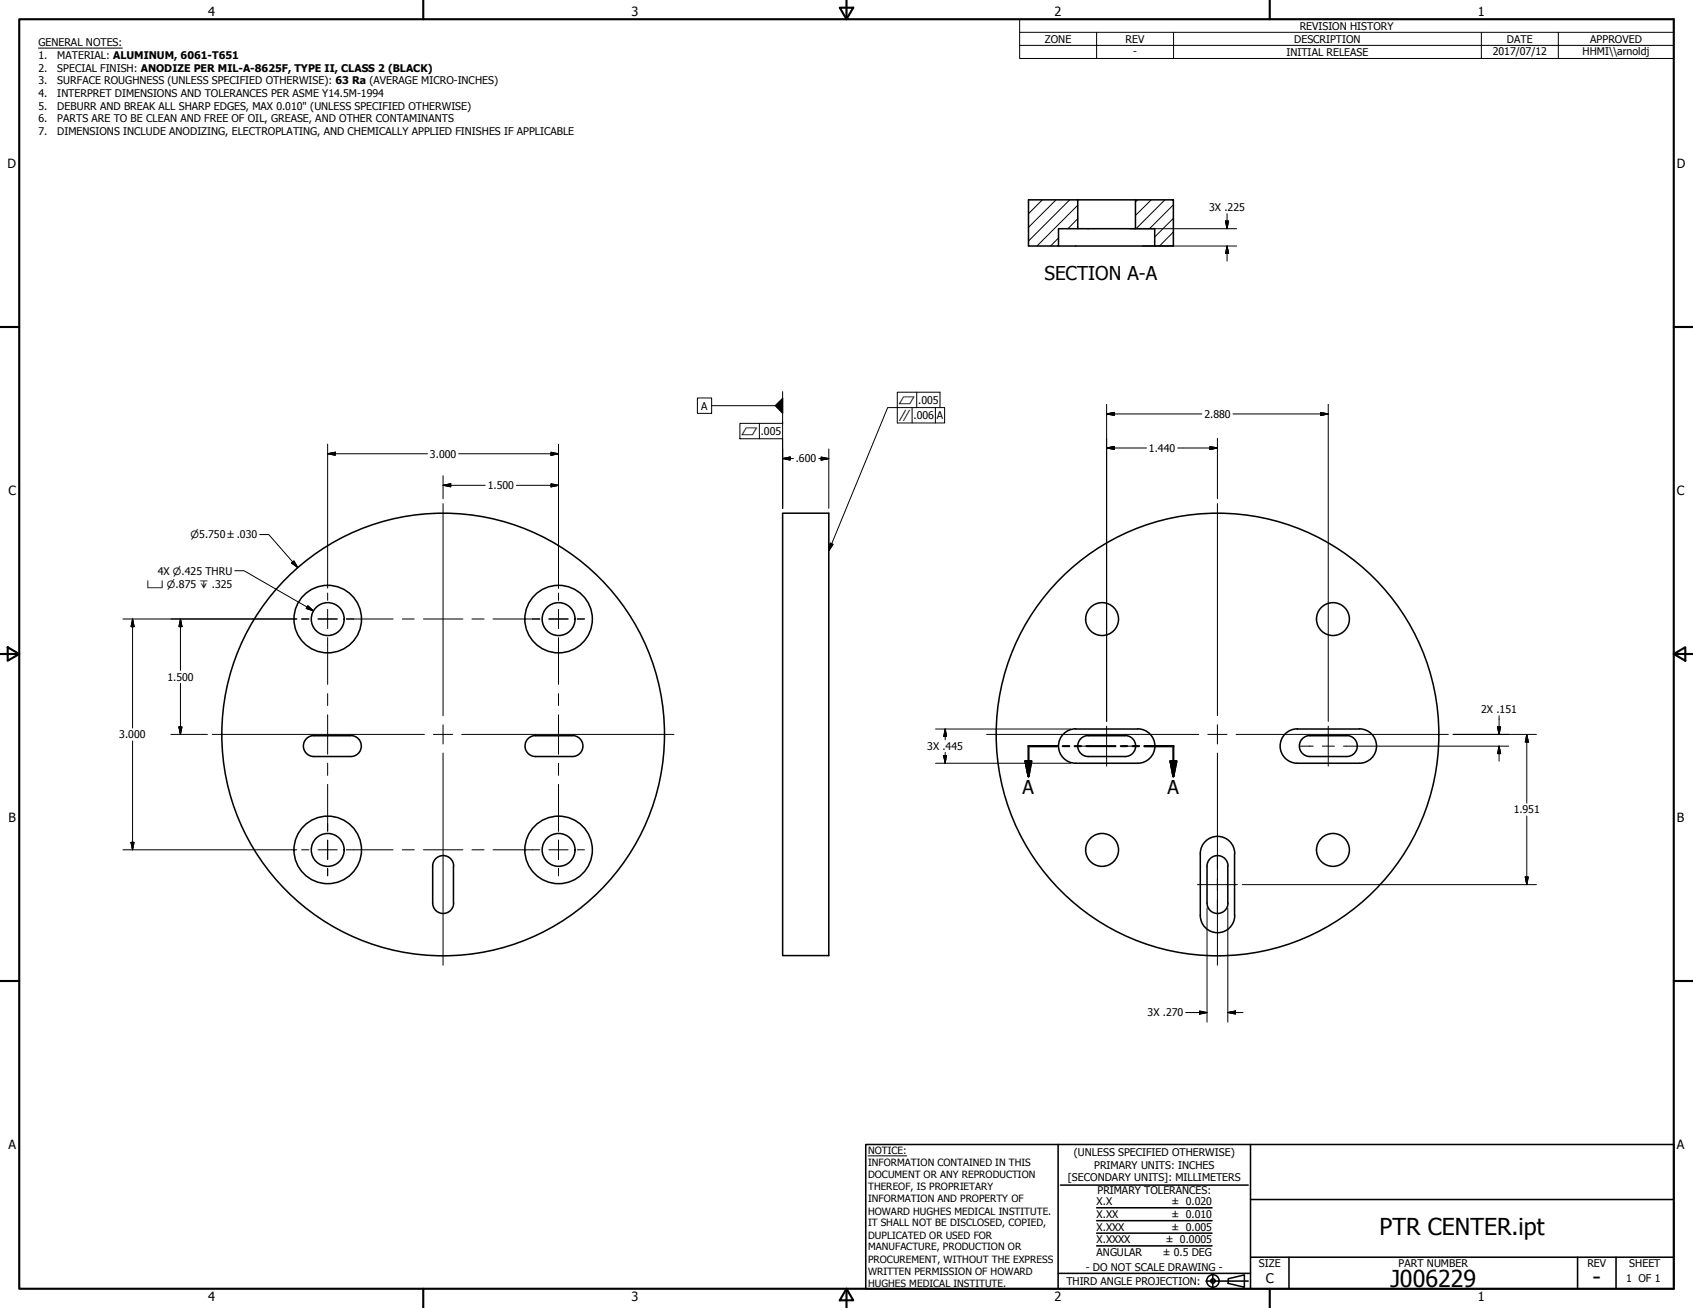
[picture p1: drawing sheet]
<svg xmlns="http://www.w3.org/2000/svg" width="559mm" height="432mm" viewBox="0 0 559 432" stroke-linecap="round" stroke-linejoin="round" font-family="sans-serif">
<!-- layer: Visible (ANSI) -->
<g fill="none" stroke="#000" stroke-width=".51">
<path d="M339.5 66h16.2v9.5h-6.3v5.7h-9.9zM355.7 75.5h19.1M355.7 66h19.1M374.8 66h12.5v15.2h-6.2v-5.7h-6.3zM349.4 81.2h31.7M258.3 169.4h15.3v146.1h-15.3zM103.6 242.9h12.2M103.6 242.8a3.5 3.5 0 0 0-3.5 3.5 3.5 3.5 0 0 0 3.5 3.4M115.8 242.8a3.5 3.5 0 0 1 3.5 3.5 3.5 3.5 0 0 1-3.5 3.4h-12.2M176.7 242.9h12.2M176.8 242.8a3.5 3.5 0 0 0-3.5 3.5 3.5 3.5 0 0 0 3.5 3.4h12.1M188.9 242.8a3.5 3.5 0 0 1 3.5 3.5 3.5 3.5 0 0 1-3.5 3.4"/>
<path d="M355 240.7h20.5M355.1 240.6a5.7 5.7 0 0 0-5.7 5.7 5.7 5.7 0 0 0 5.7 5.7h20.4M359.2 242.9h12.1M359.2 242.8a3.5 3.5 0 0 0-3.5 3.5 3.5 3.5 0 0 0 3.5 3.4h12.1M371.4 242.8a3.5 3.5 0 0 1 3.4 3.5 3.5 3.5 0 0 1-3.4 3.4M375.5 240.6a5.7 5.7 0 0 1 5.7 5.7 5.7 5.7 0 0 1-5.7 5.7M428.2 240.7h20.4M428.2 240.6a5.7 5.7 0 0 0-5.7 5.7 5.7 5.7 0 0 0 5.7 5.7h20.5a5.7 5.7 0 0 0 5.6-5.7 5.7 5.7 0 0 0-5.6-5.7M432.3 242.9h12.2M432.3 242.8a3.5 3.5 0 0 0-3.4 3.5 3.5 3.5 0 0 0 3.4 3.4h12.2a3.5 3.5 0 0 0 3.5-3.4 3.5 3.5 0 0 0-3.5-3.5M149.7 285.9v12.2M149.7 285.9a3.5 3.5 0 0 0-3.4-3.5 3.5 3.5 0 0 0-3.5 3.5v12.2a3.5 3.5 0 0 0 3.5 3.5 3.5 3.5 0 0 0 3.4-3.5"/>
<path d="M405.3 285.9v12.2M405.3 285.9a3.5 3.5 0 0 0-3.5-3.5 3.5 3.5 0 0 0-3.4 3.5v12.2a3.5 3.5 0 0 0 3.5 3.5 3.5 3.5 0 0 0 3.4-3.5M407.5 281.8v20.5M407.5 281.8a5.7 5.7 0 0 0-5.6-5.7 5.7 5.7 0 0 0-5.7 5.7v20.5a5.7 5.7 0 0 0 5.7 5.6 5.7 5.7 0 0 0 5.6-5.7"/>
<circle cx="108.2" cy="204.4" r="5.4"/>
<circle cx="108.2" cy="204.4" r="11.1"/>
<circle cx="184.4" cy="204.4" r="5.4"/>
<circle cx="184.4" cy="204.4" r="11.1"/>
<circle cx="363.8" cy="204.4" r="5.4"/>
<circle cx="440" cy="204.4" r="5.4"/>
<circle cx="146.3" cy="242.5" r="73.1"/>
<circle cx="401.9" cy="242.5" r="73.1"/>
<circle cx="108.2" cy="280.6" r="5.4"/>
<circle cx="108.2" cy="280.6" r="11.1"/>
<circle cx="184.4" cy="280.6" r="5.4"/>
<circle cx="184.4" cy="280.6" r="11.1"/>
<circle cx="363.8" cy="280.6" r="5.4"/>
<circle cx="440" cy="280.6" r="5.4"/>
</g>
<!-- layer: Section Line (ANSI) -->
<path d="M338.5 251.3h1.9l-.9 5zM349 246.3h-9.5v10M350.8 246.3h2.1M354.7 246.3h2.1M358.6 246.3h9.6M370 246.3h2M373.8 246.3h2.2M377.8 246.3h9.5v10M386.3 251.3h2l-1 5z" fill="none" stroke="#000" stroke-width=".7"/>
<path d="M338.5 251.3l1 5zM338.5 251.3h1.9l-.9 5zM386.3 251.3l1 5zM386.3 251.3h2l-1 5z" fill="#000" stroke="#000" stroke-width=".7"/>
<!-- layer: Border (ANSI) -->
<g fill="none" stroke="#000" stroke-width=".7">
<path d="M6.3 6.3h546.1v419.1h-546.1zM139.7 0v6.3M277.2 2.5h4.4l-2.2 3.8zM279.4 0v6.3M419.1 0v6.3M0 107.9h6.3M552.4 107.9h6.4M0 215.9h6.3M2.5 213.7l3.8 2.2-3.8 2.2zM552.4 215.9l3.9-2.2v4.4zM552.4 215.9h6.4M0 323.8h6.3"/>
<path d="M552.4 323.8h6.4M139.7 425.4v6.4M279.4 425.4l2.2 3.9h-4.4zM279.4 425.4v6.4M419.1 425.4v6.4"/>
</g>
<!-- layer: Title (ANSI) -->
<g fill="none" stroke="#000" stroke-width=".51">
<path d="M285.8 377.8h266.6v47.6h-266.6zM349.2 377.8v47.6M412.7 377.8v47.6M350 391.2h62M361.9 398.7h38.1M412.7 396h139.7M361.9 411.3h38.1M361.9 407.1h38.1M361.9 403h38.1M412.7 415h139.7M425.4 415v10.4M520.7 415v10.4"/>
<path d="M533.4 415v10.4M349.2 420.4h63.5M398 422.9h14M400.3 420.6v4.6M405.4 422.1l5.3-1.2v4l-5.3-1.2z"/>
<circle cx="400.3" cy="422.9" r="2.06"/>
<circle cx="400.3" cy="422.9" r=".73"/>
</g>
<path d="M286.5 381.6h12.8" fill="none" stroke="#000" stroke-width=".33"/>
<!-- layer: Hatch (ANSI) -->
<g fill="none" stroke="#000" stroke-width=".33">
<path d="M339.5 66h.1M344 66l-4.5 4.5M348.6 66l-9.1 9.1M349.4 78.5l-2.6 2.7M353.1 66l-13.6 13.6M355.7 72.2l-3.2 3.3M355.7 67.8l-13.4 13.4M375.5 66l-.7 .6M380 66l-5.2 5.1M384.5 66l-9.5 9.5M387.3 76.6l-4.6 4.6M387.3 72.1l-6.2 6.1"/>
<path d="M387.3 67.6l-7.9 7.9M387.3 81.1l-.1 .1"/>
</g>
<!-- layer: Symbol (ANSI) -->
<g fill="none" stroke="#000" stroke-width=".33">
<path d="M12.7 15.9h27.7M336.5 10.7v-4.4h215.9v4.4M336.5 15h215.9M361.9 10.7v8.6M387.3 10.7v8.6M488.9 10.7v8.6M514.3 10.7v8.6M552.4 10.7h-215.9v4.3M552.4 10.7v8.6h-215.9v-4.3M230.2 131.4h4.7v5.1h-4.7zM234.9 133.9h20.9M244.2 139.8h14.1v5h-14.1z"/>
<path d="M250.6 139.8v5M258.3 129.3v10.5M301.1 134.6v5M302.6 129.5v5.1M308.7 134.6v5M310.3 134.6v-5.1h-14.1v10.1h15.6v-5h-18.8l-19.4 47.2M258.3 144.8v23M274.1 179.3l.9 .4-1.4 2.1zM77.5 188.4h3l23 13.3M101.6 200l1.9 1.7-2.4-.8z"/>
</g>
<!-- layer: Center Mark (ANSI) -->
<g fill="none" stroke="#000" stroke-width=".33">
<path d="M146.2 166.2v70.1M401.8 166.2v70.1M99.6 204.3h2.4M105 204.3h6.3M114.3 204.3h2.4M175.8 204.3h2.4M181.2 204.3h6.3M190.5 204.3h2.4M146.2 239.3v6.3M401.8 239.3v6.3M70 242.4h70.1M143.1 242.4h6.3"/>
<path d="M146.2 248.6v70M152.4 242.4h70M325.6 242.4h70.1M398.7 242.4h6.3M401.8 248.6v70M408 242.4h70M108.1 272v2.4M108.1 277.4v6.3M184.3 272v2.4M184.3 277.4v6.3M108.1 286.7v2.4M184.3 286.7v2.4"/>
</g>
<!-- layer: Dimension (ANSI) -->
<g fill="none" stroke="#000" stroke-width=".33">
<path d="M372.9 75.5h35.3M404.5 73h1l-.5 2.5zM405 70.5v5M377.1 81.2h31.1M405 81.2l.5 2.5h-1zM405 81.2v5M365.3 136.7l2.5-.6v1.1zM365.3 133.5v104.6M365.3 136.7h31.4M407 136.7h31.4M435.9 136.1l2.5 .6-2.5 .5zM438.4 133.5v104.6"/>
<path d="M108.1 149.8l2.6-.5v1zM108.1 149.8h33M108.1 146.6v47.6M146.2 157v7.7M151.4 149.8h32.9M181.9 149.3l2.4 .5-2.4 .5zM181.9 159.7l2.4 .5-2.4 .5zM184.3 146.6v47.6M258.3 151.4l2.5-.5v1zM258.3 151.4h3.6M258.3 148.2v19.6M270.3 151.4h3.3"/>
<path d="M271 150.9l2.6 .5-2.6 .5zM273.6 148.2v19.6M365.3 147.9l2.5-.5v1zM365.3 147.9h13.1M388.7 147.9h13.1M399.4 147.4l2.4 .5-2.4 .5zM401.8 144.7v20M85.7 176.5h3l9.6 10.9M146.2 160.2l2.6-.5v1zM146.2 160.2h13.9M170.4 160.2h13.9M96.3 185.9l.7-.7 1.3 2.2z"/>
<path d="M40.6 204.3h57.4M43.8 204.3l.5 2.6h-1.1zM43.8 204.3v36M59.6 204.3l.5 2.6h-1zM59.6 204.3v17M59.1 240h1l-.5 2.4zM59.6 225.6v16.8M494.3 240h1l-.5 2.4zM494.8 236.3v6.1M43.8 244.6v35.9M56.4 242.4h12.1M308.8 252h44.6"/>
<path d="M308.8 240.7h44.6M311.5 249.4h.9l-.4 2.6zM312 240.7l.4 2.4h-.9zM312 240.7v3.5M312 248.4v3.6M447.7 246.3h50.3M479.6 242.4h27.5M494.8 246.3l.5 2.5h-1zM494.8 246.3v5M503.9 242.4l.5 2.6h-1zM503.9 242.4v22.7M43.2 278.1h1.1l-.5 2.4z"/>
<path d="M503.9 269.4v22.6M40.6 280.5h57.4M398.4 299.7v37.7M405.3 299.7v37.7M410 292h97.1M503.4 289.5h1l-.5 2.5zM391.4 334.3h7M395.9 333.8l2.5 .5-2.5 .5zM405.3 334.3l2.5-.5v1zM405.3 334.3h5"/>
</g>
<g fill="#000" stroke="#000" stroke-width=".33">
<path d="M404.5 73l.5 2.5zM404.5 73h1l-.5 2.5zM405 81.2l.5 2.5zM405 81.2l.5 2.5h-1zM365.3 136.7l2.5-.6zM365.3 136.7l2.5-.6v1.1zM435.9 137.2l2.5-.5zM435.9 136.1l2.5 .6-2.5 .5zM108.1 149.8l2.6-.5zM108.1 149.8l2.6-.5v1zM146.2 160.2l2.6-.5zM146.2 160.2l2.6-.5v1z"/>
<path d="M181.9 150.3l2.4-.5zM181.9 149.3l2.4 .5-2.4 .5zM258.3 151.4l2.5-.5zM258.3 151.4l2.5-.5v1zM271 151.9l2.6-.5zM271 150.9l2.6 .5-2.6 .5zM365.3 147.9l2.5-.5zM365.3 147.9l2.5-.5v1zM399.4 148.4l2.4-.5zM399.4 147.4l2.4 .5-2.4 .5zM181.9 160.7l2.4-.5zM181.9 159.7l2.4 .5-2.4 .5z"/>
<path d="M96.3 185.9l2 1.5zM96.3 185.9l.7-.7 1.3 2.2zM43.8 204.3l.5 2.6zM43.8 204.3l.5 2.6h-1.1zM59.6 204.3l.5 2.6zM59.6 204.3l.5 2.6h-1zM59.1 240l.5 2.4zM59.1 240h1l-.5 2.4zM494.3 240l.5 2.4zM494.3 240h1l-.5 2.4zM311.5 249.4l.5 2.6zM311.5 249.4h.9l-.4 2.6z"/>
<path d="M312 240.7l.4 2.4zM312 240.7l.4 2.4h-.9zM494.8 246.3l.5 2.5zM494.8 246.3l.5 2.5h-1zM503.9 242.4l.5 2.6zM503.9 242.4l.5 2.6h-1zM43.2 278.1l.6 2.4zM43.2 278.1h1.1l-.5 2.4zM503.4 289.5l.5 2.5zM503.4 289.5h1l-.5 2.5zM395.9 334.8l2.5-.5zM395.9 333.8l2.5 .5-2.5 .5z"/>
<path d="M405.3 334.3l2.5-.5zM405.3 334.3l2.5-.5v1z"/>
</g>
<!-- layer: Centerline (ANSI) -->
<g fill="none" stroke="#000" stroke-width=".33">
<path d="M108.1 195.8v2.4M184.3 195.8v2.4M99.6 204.3h2.4M105 204.3h6.3M108.1 201.2v6.3M108.1 210.5v15.4M114.3 204.3h15.4M132.8 204.3h3.9M139.8 204.3h13M155.8 204.3h4M162.8 204.3h15.4M181.2 204.3h6.3"/>
<path d="M184.3 201.2v6.3M184.3 210.5v15.4M190.5 204.3h2.4M108.1 229v3.9M108.1 236v13M184.3 229v3.9M184.3 236v13M365.3 239.7v13.2M438.4 239.7v13.2M108.1 252v4M108.1 259v15.4M184.3 252v4"/>
<path d="M184.3 259v15.4M356 246.3h4.3M363.3 246.3h4M370.3 246.3h4.2M429.1 246.3h4.4M436.4 246.3h4M443.4 246.3h4.3M108.1 277.4v6.3M184.3 277.4v6.3M99.6 280.5h2.4M105 280.5h6.3M108.1 286.7v2.4"/>
<path d="M114.3 280.5h15.4M132.8 280.5h3.9M139.8 280.5h13M155.8 280.5h4M162.8 280.5h15.4M181.2 280.5h6.3M184.3 286.7v2.4M190.5 280.5h2.4M395.2 292h13.2M401.8 282.8v4.2M401.8 290v4M401.8 297v4.3"/>
</g>
<!-- layer: Symbol (ANSI) -->
<path d="M258.3 131.4v5.1zM258.3 131.4v5.1l-2.5-2.6zM274.1 179.3l-.5 2.5zM274.1 179.3l.9 .4-1.4 2.1zM101.1 200.9l2.4 .8zM101.6 200l1.9 1.7-2.4-.8z" fill="#000" stroke="#000" stroke-width=".33"/>
<g font-size="7.7">
<text x="455.4" y="407.6">PTR CENTER.ipt</text>
<text x="458.9" y="424.8">J006229</text>
<text x="525.7" y="424.4">-</text>
</g>
<g font-size="6.3">
<text x="344.7" y="92.3">SECTION A-A</text>
<text x="337.5" y="262.2">A</text>
<text x="385.4" y="262.1">A</text>
</g>
<text font-size="4.4" x="417.8" y="423.5">C</text>
<g font-size="4.2">
<text x="68.7" y="5.3">4</text>
<text x="208.4" y="5.3">3</text>
<text x="348.1" y="5.3">2</text>
<text x="487.8" y="5.3">1</text>
<text x="2.5" y="55.5">D</text>
<text x="553.5" y="55.5">D</text>
<text x="2.8" y="163.4">C</text>
<text x="553.5" y="163.4">C</text>
<text x="2.9" y="271.4">B</text>
<text x="553.5" y="271.4">B</text>
<text x="2.8" y="379.3">A</text>
<text x="553.5" y="379.3">A</text>
<text x="68.7" y="429.5">4</text>
<text x="208.4" y="429.6">3</text>
<text x="348.1" y="429.6">2</text>
<text x="487.8" y="429.5">1</text>
</g>
<g font-size="3.5">
<text x="429" y="9.8">REVISION HISTORY</text>
<text x="12.7" y="15.3">GENERAL NOTES:</text>
<text x="344.9" y="14.1">ZONE</text>
<text x="371.5" y="14.1">REV</text>
<text x="427.2" y="14.1">DESCRIPTION</text>
<text x="497.4" y="14.1">DATE</text>
<text x="524.9" y="14.1">APPROVED</text>
<text x="12.7" y="19.5">1.</text>
<text x="12.7" y="23.7">2.</text>
<text x="18.9" y="19.5">MATERIAL: ALUMINUM, 6061-T651</text>
<text x="18.9" y="23.7">SPECIAL FINISH: ANODIZE PER MIL-A-8625F, TYPE II, CLASS 2 (BLACK)</text>
<text x="374" y="18.3">-</text>
<text x="424.6" y="18.4">INITIAL RELEASE</text>
<text x="492.7" y="18.2">2017/07/12</text>
<text x="522.4" y="18.1">HHMI\\arnoldj</text>
<text x="12.7" y="27.8">3.</text>
<text x="18.9" y="27.8">SURFACE ROUGHNESS (UNLESS SPECIFIED OTHERWISE): 63 Ra (AVERAGE MICRO-INCHES)</text>
<text x="12.7" y="32">4.</text>
<text x="18.9" y="32">INTERPRET DIMENSIONS AND TOLERANCES PER ASME Y14.5M-1994</text>
<text x="12.7" y="36.2">5.</text>
<text x="12.7" y="40.4">6.</text>
<text x="18.9" y="36.2">DEBURR AND BREAK ALL SHARP EDGES, MAX 0.010&quot; (UNLESS SPECIFIED OTHERWISE)</text>
<text x="18.9" y="40.4">PARTS ARE TO BE CLEAN AND FREE OF OIL, GREASE, AND OTHER CONTAMINANTS</text>
<text x="12.7" y="44.6">7.</text>
<text x="18.9" y="44.6">DIMENSIONS INCLUDE ANODIZING, ELECTROPLATING, AND CHEMICALLY APPLIED FINISHES IF APPLICABLE</text>
<text x="399.1" y="69.7">3X .225</text>
<text x="231.5" y="135.2">A</text>
<text x="303" y="133.3">.005</text>
<text x="397.5" y="137.9">2.880</text>
<text x="251.1" y="143.6">.005</text>
<text x="301.5" y="138.4">.006</text>
<text x="309.2" y="138.4">A</text>
<text x="379.2" y="149.2">1.440</text>
<text x="141.9" y="151.1">3.000</text>
<text x="262.7" y="152.7">.600</text>
<text x="161" y="161.5">1.500</text>
<text x="52.1" y="189.7">4X ⌀.425 THRU</text>
<text x="55.2" y="224.7">1.500</text>
<text x="488.9" y="235.4">2X .151</text>
<text x="39.4" y="243.7">3.000</text>
<text x="306.1" y="247.6">3X .445</text>
<text x="499.6" y="268.5">1.951</text>
<text x="378.8" y="335.5">3X .270</text>
<text x="354.5" y="381.6">(UNLESS SPECIFIED OTHERWISE)</text>
<text x="352.5" y="390">[SECONDARY UNITS]: MILLIMETERS</text>
<text x="361.1" y="385.8">PRIMARY UNITS: INCHES</text>
<text x="362.3" y="394.1">PRIMARY TOLERANCES:</text>
<text x="361.9" y="397.9">X.X</text>
<text x="386.7" y="398">± 0.020</text>
<text x="361.9" y="402.1">X.XX</text>
<text x="361.9" y="406.3">X.XXX</text>
<text x="386.7" y="402.1">± 0.010</text>
<text x="386.7" y="406.3">± 0.005</text>
<text x="361.9" y="410.5">X.XXXX</text>
<text x="384.7" y="410.5">± 0.0005</text>
<text x="358.4" y="419.7">- DO NOT SCALE DRAWING -</text>
<text x="361.9" y="414.6">ANGULAR</text>
<text x="383.8" y="414.7">± 0.5 DEG</text>
<text x="415.5" y="418.4">SIZE</text>
<text x="461.6" y="418.3">PART NUMBER</text>
<text x="523.9" y="418.3">REV</text>
<text x="537.8" y="418.4">SHEET</text>
<text x="352" y="424.2">THIRD ANGLE PROJECTION:</text>
<text x="536.7" y="423.2">1 OF 1</text>
</g>
<g font-size="3.3">
<text x="296.6" y="133.2">⏥</text>
<text x="244.7" y="143.6">⏥</text>
<text x="296.6" y="139">∥</text>
<text x="62.9" y="177.7">⌀5.750 ±.030</text>
<text x="48.5" y="194.1">⌴ ⌀.875 ↧ .325</text>
<text x="286.5" y="381.1">NOTICE:</text>
<text x="286.5" y="385">INFORMATION CONTAINED IN THIS</text>
<text x="286.5" y="389">DOCUMENT OR ANY REPRODUCTION</text>
<text x="286.5" y="392.9">THEREOF, IS PROPRIETARY</text>
<text x="286.5" y="396.9">INFORMATION AND PROPERTY OF</text>
<text x="286.5" y="400.9">HOWARD HUGHES MEDICAL INSTITUTE.</text>
<text x="286.5" y="404.9">IT SHALL NOT BE DISCLOSED, COPIED,</text>
<text x="286.5" y="408.9">DUPLICATED OR USED FOR</text>
<text x="286.5" y="412.8">MANUFACTURE, PRODUCTION OR</text>
<text x="286.5" y="416.8">PROCUREMENT, WITHOUT THE EXPRESS</text>
<text x="286.5" y="420.8">WRITTEN PERMISSION OF HOWARD</text>
<text x="286.5" y="424.8">HUGHES MEDICAL INSTITUTE.</text>
</g>
</svg>
